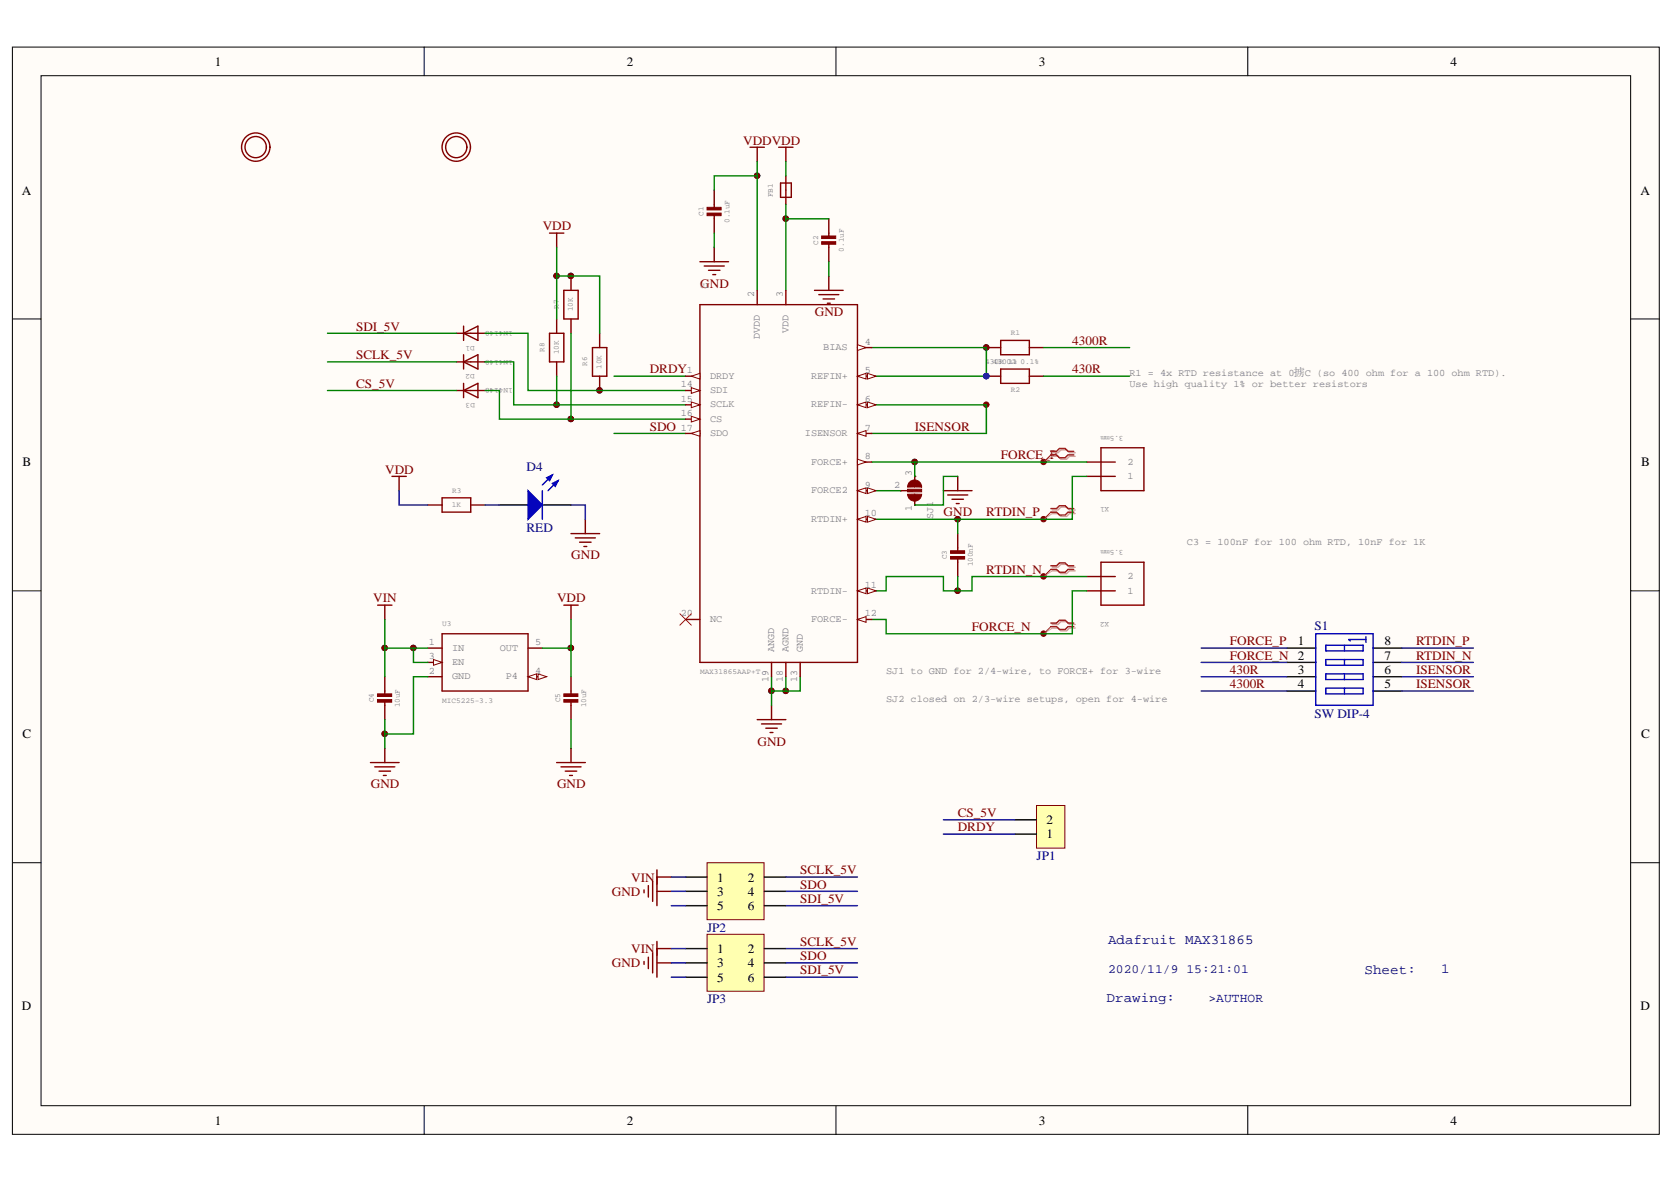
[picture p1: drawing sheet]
<svg xmlns="http://www.w3.org/2000/svg" width="297mm" height="210mm" viewBox="0 0 297 210" stroke-linecap="round" stroke-linejoin="round" font-family="sans-serif">
<g fill="#fffcf8" stroke="#000" stroke-width=".18">
<path d="M2.2 8.4h292.2v192.9h-292.2z"/>
<path d="M7.3 13.4h282v182.8h-282z"/>
</g>
<path d="M75.3 8.4v5M148.3 8.4v5M221.4 8.4v5M2.2 56.6h5.1M289.4 56.6h5.1M2.2 104.8h5.1M289.4 104.8h5.1M2.2 153.1h5.1M289.4 153.1h5.1M75.3 196.2v5.1M148.3 196.2v5.1M221.4 196.2v5.1" fill="none" stroke="#000" stroke-width=".18"/>
<g fill="#000080" stroke="#000080" stroke-width=".18">
<circle cx="68.3" cy="130.2" r=".48"/>
<circle cx="68.3" cy="115" r=".48"/>
<circle cx="73.3" cy="115" r=".48"/>
<circle cx="98.8" cy="71.8" r=".48"/>
<circle cx="98.8" cy="49" r=".48"/>
<circle cx="101.3" cy="115" r=".49"/>
<circle cx="101.3" cy="74.3" r=".49"/>
<circle cx="101.3" cy="49" r=".49"/>
<circle cx="106.4" cy="69.3" r=".48"/>
<circle cx="134.3" cy="31.2" r=".48"/>
<circle cx="136.9" cy="122.6" r=".48"/>
<circle cx="139.4" cy="122.6" r=".48"/>
<circle cx="139.4" cy="38.8" r=".48"/>
<circle cx="162.3" cy="82" r=".48"/>
<circle cx="169.9" cy="104.8" r=".48"/>
<circle cx="169.9" cy="92.1" r=".48"/>
<circle cx="175" cy="61.6" r=".48"/>
</g>
<g fill="none" stroke="#800000" stroke-width=".25">
<path d="M126.7 33.7v3.3M126.7 38.1v3.3M138.5 32.5h1.9v2.5h-1.9zM139.4 31.2v5.1M147.1 38.8v3.3M81 59.1h5.1M82.3 59.1l2.5-1.2v2.5zM82.3 57.9v2.5M97.5 59.1h2.5v5.1h-2.5zM98.8 56.6v2.5M100 51.5h2.6v5.1h-2.6zM101.3 49v2.5"/>
<path d="M101.3 56.6v2.5M106.4 59.1v2.6M147.1 43.1v3.3M81 64.2h5.1M81 69.3h5.1M82.3 64.2l2.5-1.3v2.6zM82.3 69.3l2.5-1.3v2.6zM82.3 62.9v2.6M82.3 68v2.6M98.8 64.2v2.6M105.1 61.7h2.6v5.1h-2.6zM106.4 66.8v2.5"/>
<path d="M175 61.7h2.6M177.6 60.4h5v2.5h-5zM182.6 61.7h2.6M159.8 87.1h.1M159.8 87.1h2.1M162.3 84.5h.1M162.3 89.6h.1M162.3 84.5v.9M162.3 88.7v.9M169.9 94.7v3.3M169.9 99v3.3M75.9 115h2.5"/>
<path d="M75.9 117.5h2.5M78.4 112.5h15.3v10.1h-15.3zM93.7 115h2.5M68.3 120.1v3.3M68.3 124.4v3.3M101.3 120.1v3.3M101.3 124.4v3.3"/>
<circle cx="45.4" cy="26.1" r="1.89"/>
<circle cx="45.4" cy="26.1" r="2.52"/>
<circle cx="81" cy="26.1" r="1.88"/>
<circle cx="81" cy="26.1" r="2.52"/>
</g>
<g fill="#800000" stroke="#800000" stroke-width=".18">
<path d="M125.5 37.8h2.5v.5h-2.5z"/>
<path d="M125.5 36.8h2.5v.4h-2.5z"/>
<path d="M145.8 42.9h2.5v.4h-2.5z"/>
<path d="M145.8 41.9h2.5v.4h-2.5z"/>
<path d="M168.7 98.7h2.5v.5h-2.5z"/>
<path d="M168.7 97.7h2.5v.5h-2.5z"/>
<path d="M67 124.1h2.5v.5h-2.5z"/>
<path d="M67 123.1h2.5v.5h-2.5z"/>
<path d="M100 124.1h2.5v.5h-2.5z"/>
<path d="M100 123.1h2.5v.5h-2.5z"/>
<path d="M161 86.8h2.5v.5h-2.5z"/>
</g>
<g fill="#800000" stroke="#800000" stroke-width=".18">
<path d="M161.3 85.6l-.3 .8h2.5a1.25 1.25 0 0 0-.8-1.2 1.25 1.25 0 0 0-1.4 .4zM162.3 86.4h1.2z" fill-rule="evenodd"/>
<path d="M161 87.7a1.25 1.25 0 0 0 1.3 1.2 1.25 1.25 0 0 0 1.2-1.2zM161 87.7h1.3z" fill-rule="evenodd"/>
</g>
<path d="M76.9 117l1.5 .5-1.5 .5z" fill="#fffcf8"/>
<path d="M76.9 117l1.5 .5-1.5 .5z" fill="none" stroke="#800000" stroke-width=".18"/>
<path d="M75.9 120.1h2.5M93.7 120.1h2.5" fill="none" stroke="#800000" stroke-width=".25"/>
<path d="M93.7 120.1l1.5-.5v1z" fill="#fffcf8"/>
<path d="M93.7 120.1l1.5-.5v1z" fill="none" stroke="#800000" stroke-width=".18"/>
<path d="M95.5 119.6l1.5 .5-1.5 .5z" fill="#fffcf8"/>
<path d="M95.5 119.6l1.5 .5-1.5 .5z" fill="none" stroke="#800000" stroke-width=".18"/>
<g fill="none" stroke="#800000" stroke-width=".25">
<path d="M133.1 26.1h2.5M134.4 26.1v2.6M138.2 26.1h2.5M139.4 26.1v2.6M97.5 41.4h2.5M98.8 41.4v2.5M124.2 46.4h5.1M125 47.2h3.5M125.7 48h2.1M126.5 48.7h.5M126.7 43.9v2.5M144.5 51.5h5.1"/>
<path d="M145.3 52.3h3.5M146.1 53h2M146.8 53.8h.5M147.1 49v2.5M195.4 79.4h7.6v7.7h-7.6zM167.4 87.1h5.1M168.2 87.8h3.5M168.9 88.6h2.1M169.7 89.3h.5M169.9 84.5v2.6M192.8 84.5h5.1M192.8 82h5.1"/>
<path d="M195.4 99.8h7.6v7.6h-7.6zM67 107.4h2.6M68.3 107.4v2.5M100 107.4h2.6M101.3 107.4v2.5M192.8 104.8h5.1M192.8 102.3h5.1M65.7 135.3h5.1M66.5 136.1h3.6M67.3 136.8h2M68 137.6h.5M68.3 132.8v2.5"/>
<path d="M98.8 135.3h5.1M99.5 136.1h3.6M100.3 136.8h2M101.1 137.6h.5M101.3 132.8v2.5M134.4 127.7h5M135.1 128.4h3.6M135.9 129.2h2M136.6 130h.6M136.9 125.1v2.6"/>
</g>
<g fill="#800000" stroke="#800000" stroke-width=".18">
<circle cx="136.9" cy="122.6" r=".48"/>
<circle cx="139.4" cy="122.6" r=".48"/>
<circle cx="68.3" cy="130.2" r=".48"/>
<circle cx="134.3" cy="31.2" r=".48"/>
<circle cx="101.3" cy="49" r=".49"/>
<circle cx="98.8" cy="49" r=".48"/>
<circle cx="101.3" cy="115" r=".49"/>
<circle cx="175" cy="61.6" r=".48"/>
<circle cx="175" cy="71.8" r=".48"/>
<circle cx="169.9" cy="92.1" r=".48"/>
<circle cx="185.2" cy="92.1" r=".48"/>
<circle cx="162.3" cy="82" r=".48"/>
<circle cx="185.2" cy="82" r=".48"/>
<circle cx="185.2" cy="112.4" r=".48"/>
<circle cx="185.2" cy="102.3" r=".48"/>
<circle cx="169.9" cy="104.8" r=".48"/>
<circle cx="101.3" cy="74.3" r=".49"/>
<circle cx="98.8" cy="71.8" r=".48"/>
<circle cx="106.4" cy="69.3" r=".48"/>
<circle cx="73.3" cy="115" r=".48"/>
<circle cx="68.3" cy="115" r=".48"/>
<circle cx="139.4" cy="38.8" r=".48"/>
</g>
<path d="M120.6 108.9l2.1 2M122.7 108.9l-2.1 2" fill="none" stroke="#f00" stroke-width=".18"/>
<path d="M183.9 142.9h5.1v7.6h-5.1z" fill="#ffffb0" stroke="#800000" stroke-width=".18"/>
<path d="M180.1 148h3.8M180.1 145.5h3.8" fill="none" stroke="#000" stroke-width=".25"/>
<path d="M125.5 153.1h10.1v10.1h-10.1z" fill="#ffffb0" stroke="#800000" stroke-width=".18"/>
<path d="M121.7 155.6h3.8M121.7 158.2h3.8M135.6 155.6h3.8M135.6 158.2h3.8M121.7 160.7h3.8M135.6 160.7h3.8" fill="none" stroke="#000" stroke-width=".25"/>
<path d="M114.3 157.9v.5M115 157.1v2.1M115.8 156.4v3.5M116.6 154.3v6.4M116.6 155.6h2.5M116.6 158.2h2.5" fill="none" stroke="#800000" stroke-width=".25"/>
<path d="M125.5 165.8h10.1v10.1h-10.1z" fill="#ffffb0" stroke="#800000" stroke-width=".18"/>
<g fill="none" stroke="#000" stroke-width=".25">
<path d="M88.6 89.6h5.1M96.2 89.6h5.1M228.4 115h5.1M228.4 117.5h5.1M243.6 115h5.1M243.6 117.5h5.1M228.4 120.1h5.1M228.4 122.6h5.1M243.6 120.1h5.1M243.6 122.6h5.1M121.7 168.3h3.8M121.7 170.8h3.8"/>
<path d="M121.7 173.4h3.8M135.6 168.3h3.8M135.6 170.8h3.8M135.6 173.4h3.8"/>
</g>
<path d="M175 66.8h2.6M177.6 65.5h5v2.5h-5zM182.6 66.8h2.6M75.9 89.6h2.5M78.4 88.3h5.1v2.6h-5.1zM83.5 89.6h2.6M114.3 170.6v.5M115 169.8v2.1M115.8 169.1v3.5M116.6 167v6.4M116.6 168.3h2.5M116.6 170.8h2.5" fill="none" stroke="#800000" stroke-width=".25"/>
<circle cx="175" cy="66.7" r=".48" fill="#000080" stroke="#000080" stroke-width=".18"/>
<path d="M233.5 112.5h10.1v12.6h-10.1zM235.3 114.5h6.6v1h-6.6zM235.3 117h6.6v1h-6.6zM235.3 119.6h6.6v1h-6.6zM238.6 114.5v1M238.6 117v1M238.6 119.6v1M242.4 113.5h-3.1l.3 .2M242.4 113v1M235.3 122.1h6.6v1h-6.6zM238.6 122.1v1" fill="none" stroke="#00f" stroke-width=".25"/>
<path d="M93.7 87.1l2.5 2.5-2.5 2.5z" fill="#00f"/>
<path d="M93.7 87.1l2.5 2.5-2.5 2.5zM98 84.3l-1.8 1.7M99 85.3l-1.7 1.8" fill="none" stroke="#00f" stroke-width=".25"/>
<path d="M98 85.8l1-.5-.5 1z" fill="#00f"/>
<path d="M98 85.8l1-.5-.5 1z" fill="none" stroke="#00f" stroke-width=".25"/>
<path d="M97 84.8l1-.5-.5 1z" fill="#00f"/>
<path d="M96.2 87.1v5M97 84.8l1-.5-.5 1z" fill="none" stroke="#00f" stroke-width=".25"/>
<path d="M124.2 54.1h28v63.4h-28zM152.2 61.7h2.5M69.6 84.5h2.5M70.8 84.5v2.6M101.3 94.7h5.1M102.1 95.4h3.5M102.8 96.2h2.1M103.6 97h.5M103.9 92.1v2.6" fill="none" stroke="#800000" stroke-width=".25"/>
<path d="M186.7 90.5h1l.5-.5h1.1l.5 .5h1M186.7 91.1h1l.5 .5h1.1l.5-.5h1M186.7 80.3h1l.5-.5h1.1l.5 .5h1M186.7 81h1l.5 .5h1.1l.5-.5h1M186.7 100.6h1l.5-.5h1.1l.5 .5h1M186.7 101.3h1l.5 .5h1.1l.5-.5h1M186.7 110.8h1l.5-.5h1.1l.5 .5h1M186.7 111.4h1l.5 .5h1.1l.5-.5h1" fill="none" stroke="#d0a19e" stroke-width=".25"/>
<path d="M186.7 91.1l-1.5 1M186.7 81l-1.5 1M186.7 101.3l-1.5 1M186.7 111.4l-1.5 1.1" fill="none" stroke="#d0a19e" stroke-width=".18"/>
<path d="M186.5 90.2h1l.5-.5h1l.5 .5h1M186.5 90.9h1l.5 .5h1l.5-.5h1M186.5 80.1h1l.5-.5h1l.5 .5h1M186.5 80.7h1l.5 .5h1l.5-.5h1M186.5 100.4h1l.5-.5h1l.5 .5h1M186.5 101h1l.5 .5h1l.5-.5h1M186.5 110.5h1l.5-.5h1l.5 .5h1M186.5 111.2h1l.5 .5h1l.5-.5h1" fill="none" stroke="#f00" stroke-width=".25"/>
<path d="M186.5 90.9l-1.3 1.2M186.5 80.7l-1.3 1.3M186.5 101l-1.3 1.3M186.5 111.2l-1.3 1.3" fill="none" stroke="#f00" stroke-width=".18"/>
<g fill="none" stroke="#008000" stroke-width=".25">
<path d="M134.4 31.2h-7.7v2.5M134.4 28.7v22.8M139.4 38.8h7.7M139.4 28.7v2.5M139.4 36.3v15.2M58.1 59.1h22.9M86.1 59.1h7.6v10.2h28M98.8 49h7.6v10.1M98.8 43.9v12.7M101.3 59.1v15.3M126.7 41.4v2.5M147.1 46.4v2.6"/>
<path d="M58.1 69.3h22.9M58.1 64.2h22.9M86.1 69.3h2.5v5.1h12.7M86.1 64.2h5.1v7.6h7.6M98.8 71.8h22.9M98.8 66.8v5M101.3 74.4h20.4M108.9 76.9h12.8M108.9 66.8h12.8M154.7 71.8h20.3v5.1h-20.3M154.7 61.7h20.3v5.1h-20.3M185.2 66.8h15.2"/>
<path d="M185.2 61.7h15.2M154.7 92.1h15.2M154.7 87.1h5.1M154.7 82h7.6M162.3 82h30.5M162.3 82v2.5M169.9 84.5h-2.5v5.1h-5.1M169.9 92.1v2.6M192.8 84.5h-2.5v7.6h-20.4M68.3 115h7.6M68.3 109.9v10.2M73.4 115v2.5h2.5"/>
<path d="M96.2 115h5.1M101.3 109.9v10.2M154.7 104.8h2.5v-2.5h10.2v2.5h2.5M169.9 102.3v2.5M192.8 102.3h-20.3v2.5h-2.6M192.8 104.8h-2.5v7.7h-33.1v-2.6h-2.5M68.3 127.7v5.1M75.9 120.1h-2.5v10.1h-5.1M101.3 127.7v5.1M136.9 122.6h2.5M136.9 120.1v5M139.4 120.1v2.5"/>
<path d="M142 120.1v2.5h-2.6"/>
</g>
<g fill="none" stroke="#000080" stroke-width=".25">
<path d="M70.8 87.1v2.5h5.1M86.1 89.6h2.5M101.3 89.6h2.6v2.5M213.1 117.5h15.3M213.1 115h15.3M248.7 117.5h12.7M248.7 115h12.7M213.1 122.6h15.3M213.1 120.1h15.3M248.7 122.6h12.7M248.7 120.1h12.7M119.1 158.2h2.6"/>
<path d="M119.1 155.6h2.6M139.4 158.2h12.8M139.4 155.6h12.8M167.4 148h12.7M167.4 145.5h12.7M119.1 173.4h2.6M119.1 170.8h2.6M119.1 168.3h2.6M119.1 160.7h2.6M139.4 173.4h12.8M139.4 170.8h12.8M139.4 168.3h12.8"/>
<path d="M139.4 160.7h12.8"/>
</g>
<circle cx="175" cy="66.7" r=".48" fill="#000080" stroke="#000080" stroke-width=".18"/>
<path d="M152.2 61.2l1.5 .5-1.5 .5z" fill="#fffcf8"/>
<path d="M152.2 61.2l1.5 .5-1.5 .5z" fill="none" stroke="#800000" stroke-width=".18"/>
<path d="M152.2 66.8h2.5" fill="none" stroke="#800000" stroke-width=".25"/>
<path d="M152.2 66.8l1.5-.6v1.1z" fill="#fffcf8"/>
<path d="M152.2 66.8l1.5-.6v1.1z" fill="none" stroke="#800000" stroke-width=".18"/>
<path d="M153.9 66.2l1.6 .6-1.6 .5z" fill="#fffcf8"/>
<path d="M153.9 66.2l1.6 .6-1.6 .5z" fill="none" stroke="#800000" stroke-width=".18"/>
<path d="M152.2 71.8h2.5" fill="none" stroke="#800000" stroke-width=".25"/>
<path d="M152.2 71.8l1.5-.5v1z" fill="#fffcf8"/>
<path d="M152.2 71.8l1.5-.5v1z" fill="none" stroke="#800000" stroke-width=".18"/>
<path d="M153.9 71.3l1.6 .5-1.6 .5z" fill="#fffcf8"/>
<path d="M153.9 71.3l1.6 .5-1.6 .5z" fill="none" stroke="#800000" stroke-width=".18"/>
<path d="M152.2 76.9h2.5" fill="none" stroke="#800000" stroke-width=".25"/>
<path d="M152.2 76.9l1.5-.5v1z" fill="#fffcf8"/>
<path d="M152.2 76.9l1.5-.5v1z" fill="none" stroke="#800000" stroke-width=".18"/>
<path d="M152.2 82h2.5" fill="none" stroke="#800000" stroke-width=".25"/>
<path d="M152.2 81.5l1.5 .5-1.5 .5z" fill="#fffcf8"/>
<path d="M152.2 81.5l1.5 .5-1.5 .5z" fill="none" stroke="#800000" stroke-width=".18"/>
<path d="M152.2 87.1h2.5" fill="none" stroke="#800000" stroke-width=".25"/>
<path d="M152.2 87.1l1.5-.5v1z" fill="#fffcf8"/>
<path d="M152.2 87.1l1.5-.5v1z" fill="none" stroke="#800000" stroke-width=".18"/>
<path d="M153.9 86.6l1.6 .5-1.6 .5z" fill="#fffcf8"/>
<path d="M153.9 86.6l1.6 .5-1.6 .5z" fill="none" stroke="#800000" stroke-width=".18"/>
<path d="M152.2 92.1h2.5" fill="none" stroke="#800000" stroke-width=".25"/>
<path d="M152.2 92.1l1.5-.5v1z" fill="#fffcf8"/>
<path d="M152.2 92.1l1.5-.5v1z" fill="none" stroke="#800000" stroke-width=".18"/>
<path d="M153.9 91.6l1.6 .5-1.6 .5z" fill="#fffcf8"/>
<path d="M153.9 91.6l1.6 .5-1.6 .5z" fill="none" stroke="#800000" stroke-width=".18"/>
<path d="M152.2 104.8h2.5" fill="none" stroke="#800000" stroke-width=".25"/>
<path d="M152.2 104.8l1.5-.5v1z" fill="#fffcf8"/>
<path d="M152.2 104.8l1.5-.5v1z" fill="none" stroke="#800000" stroke-width=".18"/>
<path d="M153.9 104.3l1.6 .5-1.6 .5z" fill="#fffcf8"/>
<path d="M153.9 104.3l1.6 .5-1.6 .5z" fill="none" stroke="#800000" stroke-width=".18"/>
<path d="M152.2 109.9h2.5" fill="none" stroke="#800000" stroke-width=".25"/>
<path d="M152.2 109.9l1.5-.5v1z" fill="#fffcf8"/>
<path d="M152.2 109.9l1.5-.5v1z" fill="none" stroke="#800000" stroke-width=".18"/>
<path d="M121.7 69.3h2.5M136.9 117.5v2.6" fill="none" stroke="#800000" stroke-width=".25"/>
<path d="M122.7 68.8l1.5 .5-1.5 .5z" fill="#fffcf8"/>
<path d="M122.7 68.8l1.5 .5-1.5 .5z" fill="none" stroke="#800000" stroke-width=".18"/>
<path d="M121.7 71.8h2.5" fill="none" stroke="#800000" stroke-width=".25"/>
<path d="M122.7 71.3l1.5 .5-1.5 .5z" fill="#fffcf8"/>
<path d="M122.7 71.3l1.5 .5-1.5 .5z" fill="none" stroke="#800000" stroke-width=".18"/>
<path d="M121.7 74.4h2.5" fill="none" stroke="#800000" stroke-width=".25"/>
<path d="M122.7 73.9l1.5 .5-1.5 .5z" fill="#fffcf8"/>
<path d="M122.7 73.9l1.5 .5-1.5 .5z" fill="none" stroke="#800000" stroke-width=".18"/>
<path d="M121.7 76.9h2.5" fill="none" stroke="#800000" stroke-width=".25"/>
<path d="M122.7 76.9l1.5-.5v1z" fill="#fffcf8"/>
<path d="M122.7 76.9l1.5-.5v1z" fill="none" stroke="#800000" stroke-width=".18"/>
<path d="M121.7 66.8h2.5M121.7 109.9h2.5M139.4 117.5v2.6M142 117.5v2.6" fill="none" stroke="#800000" stroke-width=".25"/>
<path d="M122.7 66.8l1.5-.6v1.1z" fill="#fffcf8"/>
<path d="M122.7 66.8l1.5-.6v1.1z" fill="none" stroke="#800000" stroke-width=".18"/>
<path d="M134.4 51.5v2.6M139.4 51.5v2.6" fill="none" stroke="#800000" stroke-width=".25"/>
<g font-size="2.5" fill="#000080">
<text x="196.6" y="167.6">Adafruit MAX31865</text>
<text x="242.1" y="172.8">Sheet:</text>
<text x="255.7" y="172.6">1</text>
<text x="196.4" y="177.9">Drawing:</text>
</g>
<g font-size="2.3">
<text x="38.1" y="11.7">1</text>
<text x="111.2" y="11.7">2</text>
<text x="184.3" y="11.7">3</text>
<text x="257.4" y="11.7">4</text>
<text x="3.9" y="34.5">A</text>
<text x="291.1" y="34.5">A</text>
<text x="4" y="82.8">B</text>
<text x="291.2" y="82.8">B</text>
<text x="230.3" y="114.5">1</text>
<text x="230.3" y="117">2</text>
<text x="230.3" y="119.6">3</text>
<text x="245.7" y="114.5">8</text>
<text x="245.7" y="117">7</text>
<text x="245.7" y="119.6">6</text>
<text x="230.3" y="122.1">4</text>
<text x="245.7" y="122.1">5</text>
<text x="4" y="131">C</text>
<text x="291.2" y="131">C</text>
<text x="185.7" y="148.8">1</text>
<text x="185.7" y="146.2">2</text>
<text x="127.3" y="156.4">1</text>
<text x="127.3" y="158.9">3</text>
<text x="127.3" y="161.5">5</text>
<text x="132.7" y="156.4">2</text>
<text x="132.7" y="158.9">4</text>
<text x="132.7" y="161.5">6</text>
<text x="127.3" y="169.1">1</text>
<text x="127.3" y="171.6">3</text>
<text x="132.7" y="169.1">2</text>
<text x="132.7" y="171.6">4</text>
<text x="3.9" y="179.2">D</text>
<text x="127.3" y="174.2">5</text>
<text x="132.7" y="174.2">6</text>
<text x="291.1" y="179.2">D</text>
<text x="38.1" y="199.5">1</text>
<text x="111.2" y="199.5">2</text>
<text x="184.3" y="199.5">3</text>
<text x="257.4" y="199.5">4</text>
</g>
<g font-size="2.3" fill="#800000">
<text x="131.9" y="25.6">VDDVDD</text>
<text x="96.3" y="40.9">VDD</text>
<text x="124.3" y="51">GND</text>
<text x="63.2" y="58.6">SDI_5V</text>
<text x="144.6" y="56.1">GND</text>
<text x="63.2" y="63.7">SCLK_5V</text>
<text x="190.3" y="61.2">4300R</text>
<text x="63.2" y="68.8">CS_5V</text>
<text x="115.3" y="66.2">DRDY</text>
<text x="190.3" y="66.2">430R</text>
<text x="115.3" y="76.4">SDO</text>
<text x="162.3" y="76.4">ISENSOR</text>
<text x="177.6" y="81.5">FORCE_P</text>
<text x="68.3" y="84">VDD</text>
<text x="167.4" y="91.6">GND</text>
<text x="175" y="91.6">RTDIN_P</text>
<text x="101.4" y="99.2">GND</text>
<text x="175" y="101.8">RTDIN_N</text>
<text x="66.2" y="106.9">VIN</text>
<text x="98.8" y="106.9">VDD</text>
<text x="172.5" y="112">FORCE_N</text>
<text x="218.2" y="114.5">FORCE_P</text>
<text x="218.2" y="117">FORCE_N</text>
<text x="218.2" y="119.6">430R</text>
<text x="251.3" y="114.5">RTDIN_P</text>
<text x="251.3" y="117">RTDIN_N</text>
<text x="251.3" y="119.6">ISENSOR</text>
<text x="218.2" y="122.1">4300R</text>
<text x="251.3" y="122.1">ISENSOR</text>
<text x="134.4" y="132.3">GND</text>
<text x="65.8" y="139.9">GND</text>
<text x="98.8" y="139.9">GND</text>
<text x="169.9" y="145">CS_5V</text>
<text x="169.9" y="147.5">DRDY</text>
<text x="142" y="155.1">SCLK_5V</text>
<text x="108.6" y="158.9">GND</text>
<text x="112" y="156.4">VIN</text>
<text x="142" y="157.7">SDO</text>
<text x="142" y="160.2">SDI_5V</text>
<text x="142" y="167.8">SCLK_5V</text>
<text x="108.6" y="171.6">GND</text>
<text x="112" y="169.1">VIN</text>
<text x="142" y="170.3">SDO</text>
<text x="142" y="172.9">SDI_5V</text>
</g>
<g font-size="2.3" fill="#000080">
<text x="93.4" y="83.5">D4</text>
<text x="93.4" y="94.4">RED</text>
<text x="233.2" y="111.7">S1</text>
<text x="233.2" y="127.4">SW DIP-4</text>
<text x="183.9" y="152.6">JP1</text>
<text x="125.5" y="165.3">JP2</text>
<text x="125.5" y="178">JP3</text>
</g>
<g font-size="2.2" fill="#000080">
<text x="196.6" y="172.7">2020/11/9 15:21:01</text>
<text x="214.4" y="177.8">&gt;AUTHOR</text>
</g>
<g font-size="1.8" fill="#808080">
<text x="133.8" y="52.8" transform="rotate(-90 133.8 52.8)">2</text>
<text x="138.9" y="52.8" transform="rotate(-90 138.9 52.8)">3</text>
<text x="139.9" y="59.1" transform="rotate(-90 139.9 59.1)">VDD</text>
<text x="134.8" y="60.1" transform="rotate(-90 134.8 60.1)">DVDD</text>
<text x="146.1" y="62.2">BIAS</text>
<text x="153.4" y="61.1">4</text>
<text x="120.8" y="68.7">14</text>
<text x="120.8" y="71.3">15</text>
<text x="121.8" y="66.2">1</text>
<text x="126" y="69.8">SDI</text>
<text x="126" y="67.2">DRDY</text>
<text x="143.9" y="67.2">REFIN+</text>
<text x="153.4" y="66.2">5</text>
<text x="153.4" y="71.3">6</text>
<text x="200.4" y="66.7">R1 = 4x RTD resistance at 0掳C (so 400 ohm for a 100 ohm RTD).</text>
<text x="200.4" y="68.7">Use high quality 1% or better resistors</text>
<text x="120.8" y="73.8">16</text>
<text x="120.8" y="76.4">17</text>
<text x="126" y="72.3">SCLK</text>
<text x="126" y="74.8">CS</text>
<text x="126" y="77.4">SDO</text>
<text x="142.8" y="77.4">ISENSOR</text>
<text x="143.9" y="72.3">REFIN-</text>
<text x="153.4" y="76.4">7</text>
<text x="143.9" y="82.5">FORCE+</text>
<text x="153.4" y="81.5">8</text>
<text x="200.1" y="82.5">2</text>
<text x="143.9" y="87.5">FORCE2</text>
<text x="153.4" y="86.5">9</text>
<text x="158.7" y="86.5">2</text>
<text x="161.8" y="84.5" transform="rotate(-90 161.8 84.5)">3</text>
<text x="200.1" y="85">1</text>
<text x="143.9" y="92.6">RTDIN+</text>
<text x="153.4" y="91.6">10</text>
<text x="161.8" y="90.7" transform="rotate(-90 161.8 90.7)">1</text>
<text x="165.6" y="92.1" transform="rotate(-90 165.6 92.1)">SJ1</text>
<text x="210.6" y="96.7">C3 = 100nF for 100 ohm RTD, 10nF for 1K</text>
<text x="143.9" y="105.3">RTDIN-</text>
<text x="153.4" y="104.3">11</text>
<text x="200.1" y="105.3">1</text>
<text x="200.1" y="102.8">2</text>
<text x="120.8" y="109.4">20</text>
<text x="126" y="110.4">NC</text>
<text x="143.9" y="110.4">FORCE-</text>
<text x="153.4" y="109.4">12</text>
<text x="76.1" y="114.5">1</text>
<text x="76.1" y="117">3</text>
<text x="76.1" y="119.5">2</text>
<text x="80.2" y="115.5">IN</text>
<text x="80.2" y="118">EN</text>
<text x="88.7" y="115.5">OUT</text>
<text x="94.9" y="114.5">5</text>
<text x="94.9" y="119.5">4</text>
<text x="137.4" y="115.8" transform="rotate(-90 137.4 115.8)">ANGD</text>
<text x="139.9" y="115.8" transform="rotate(-90 139.9 115.8)">AGND</text>
<text x="142.4" y="115.8" transform="rotate(-90 142.4 115.8)">GND</text>
<text x="157.2" y="119.5">SJ1 to GND for 2/4-wire, to FORCE+ for 3-wire</text>
<text x="80.2" y="120.5">GND</text>
<text x="89.7" y="120.5">P4</text>
<text x="136.4" y="121" transform="rotate(-90 136.4 121)">19</text>
<text x="138.9" y="121" transform="rotate(-90 138.9 121)">18</text>
<text x="141.4" y="121" transform="rotate(-90 141.4 121)">13</text>
<text x="157.2" y="124.6">SJ2 closed on 2/3-wire setups, open for 4-wire</text>
</g>
<g font-size="1.4" fill="#808080">
<text x="137.1" y="35" transform="rotate(-90 137.1 35)">FB1</text>
<text x="124.8" y="38.3" transform="rotate(-90 124.8 38.3)">C1</text>
<text x="129.4" y="39.5" transform="rotate(-90 129.4 39.5)">0.1uF</text>
<text x="145.1" y="43.4" transform="rotate(-90 145.1 43.4)">C2</text>
<text x="149.7" y="44.7" transform="rotate(-90 149.7 44.7)">0.1uF</text>
<text x="124.2" y="51.1">U1</text>
<text x="91" y="58.8" transform="rotate(-180 91 58.8)">1N4148</text>
<text x="99.1" y="54.8" transform="rotate(-90 99.1 54.8)">R7</text>
<text x="101.7" y="55.3" transform="rotate(-90 101.7 55.3)">10K</text>
<text x="179.4" y="59.5">R1</text>
<text x="84.2" y="61.3" transform="rotate(-180 84.2 61.3)">D1</text>
<text x="91" y="63.8" transform="rotate(-180 91 63.8)">1N4148</text>
<text x="96.6" y="62.4" transform="rotate(-90 96.6 62.4)">R8</text>
<text x="99.1" y="62.9" transform="rotate(-90 99.1 62.9)">10K</text>
<text x="104.2" y="65" transform="rotate(-90 104.2 65)">R6</text>
<text x="106.7" y="65.4" transform="rotate(-90 106.7 65.4)">10K</text>
<text x="174.8" y="64.6">430R 1% 0.1%</text>
<text x="176.1" y="64.6">4300Ω</text>
<text x="84.2" y="66.4" transform="rotate(-180 84.2 66.4)">D2</text>
<text x="84.3" y="71.5" transform="rotate(-180 84.3 71.5)">D3</text>
<text x="91" y="68.9" transform="rotate(-180 91 68.9)">1N4148</text>
<text x="179.4" y="69.6">R2</text>
<text x="199.4" y="77.3" transform="rotate(-180 199.4 77.3)">3.5mm</text>
<text x="80.2" y="90">1K</text>
<text x="80.2" y="87.4">R3</text>
<text x="196.8" y="90" transform="rotate(-180 196.8 90)">X1</text>
<text x="168" y="99.2" transform="rotate(-90 168 99.2)">C3</text>
<text x="172.6" y="100.5" transform="rotate(-90 172.6 100.5)">100nF</text>
<text x="199.4" y="97.6" transform="rotate(-180 199.4 97.6)">3.5mm</text>
<text x="78.5" y="111">U3</text>
<text x="196.8" y="110.3" transform="rotate(-180 196.8 110.3)">X2</text>
<text x="124.2" y="119.7">MAX31865AAP+T</text>
<text x="66.4" y="124.6" transform="rotate(-90 66.4 124.6)">C4</text>
<text x="70.9" y="125.5" transform="rotate(-90 70.9 125.5)">10uF</text>
<text x="78.5" y="124.8">MIC5225-3.3</text>
<text x="99.4" y="124.6" transform="rotate(-90 99.4 124.6)">C5</text>
<text x="104" y="125.5" transform="rotate(-90 104 125.5)">10uF</text>
</g>
</svg>
